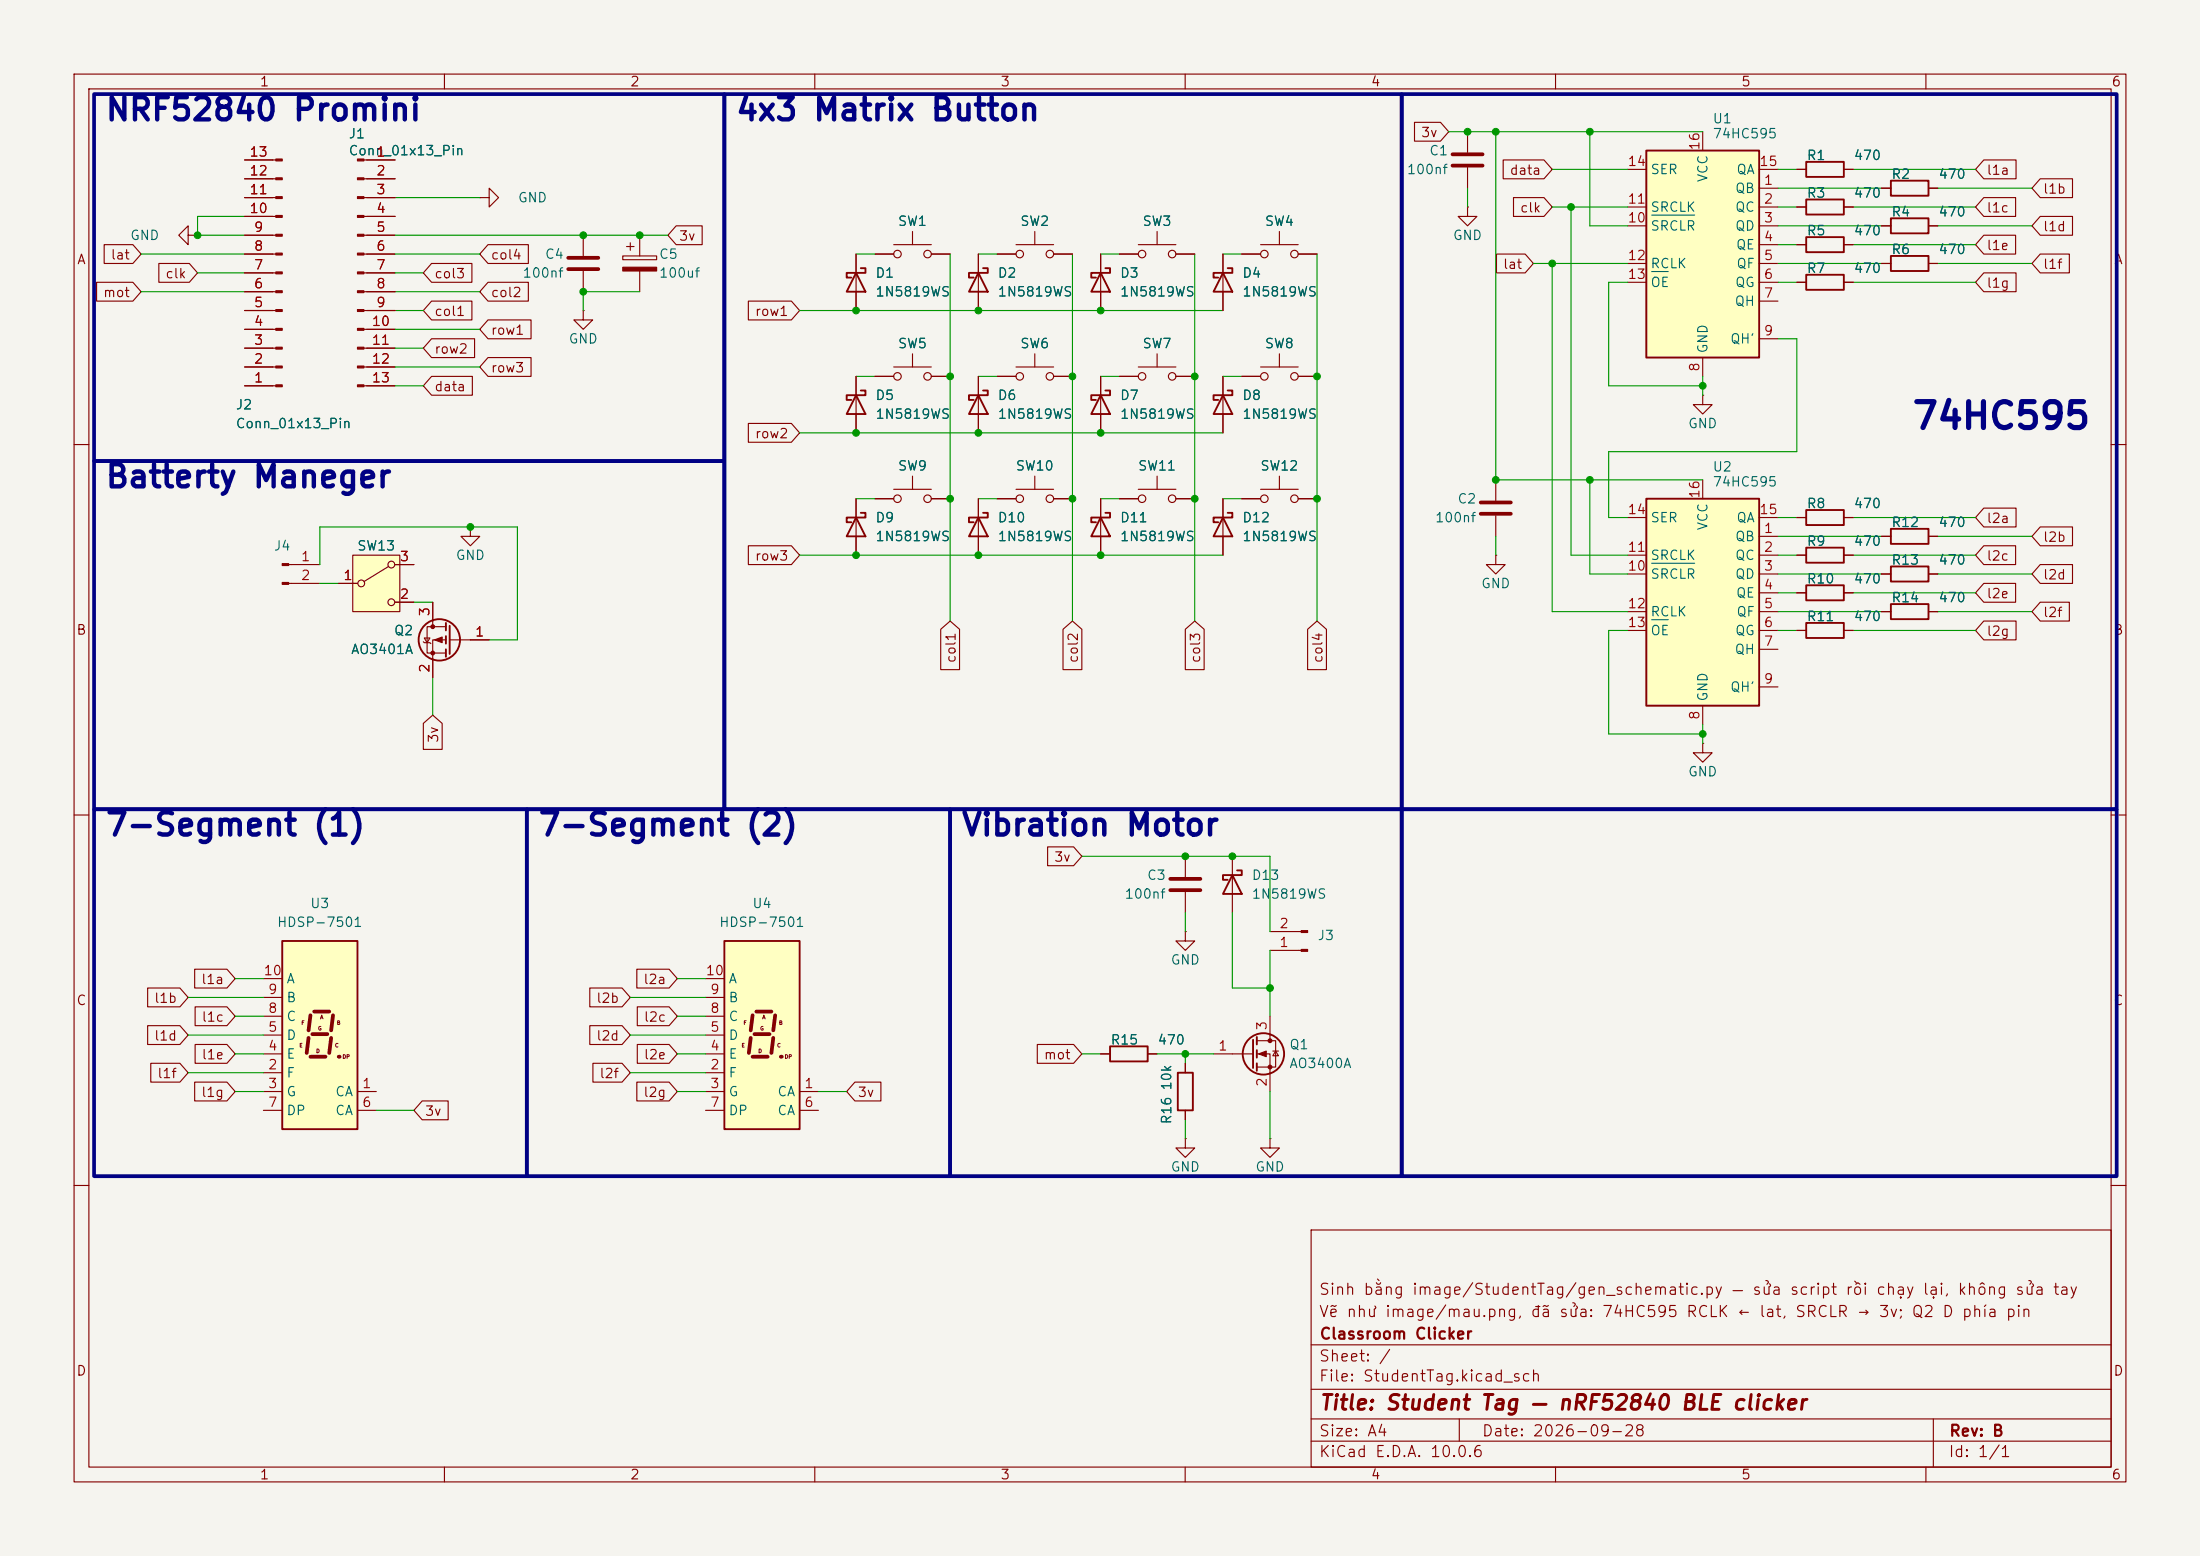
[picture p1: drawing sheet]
<svg xmlns="http://www.w3.org/2000/svg" width="297mm" height="210mm" viewBox="0 0 297 210" stroke-linecap="round" stroke-linejoin="round" font-family="sans-serif">
<path d="M0 0h297v210h-297z" fill="#f5f4ef" stroke="#f5f4ef" stroke-width=".14"/>
<g fill="none" stroke="#840000" stroke-width=".15">
<path d="M10 10h277v190h-277zM12 12h273v186h-273zM60 10v2M110 10v2M160 10v2M198.1 17.8v2.8M210 10v2M260 10v2M198.1 22.6v2.8M242.6 38.1h1.2M242.6 22.9h1.2M248.9 38.1h1.3"/>
<path d="M248.9 22.9h1.3M10 60h2M201.9 74.9v1.3h1.3l-1.3 1.3-1.2-1.3h1.2M201.9 74.9h.1M285 60h2M242.6 80h1.2M248.9 80h1.3M10 110h2M285 110h2M10 160h2M177 166h108v32h-108zM285 160h2"/>
<path d="M60 198v2M110 198v2M160 198v2M177 194.5h108M177 191.5h108M177 187.5h108M177 181.5h108M197 191.5v3M210 198v2M260 198v2M261 191.5v6.5"/>
</g>
<path d="M243.8 37.1h5.1v2h-5.1zM243.8 21.8h5.1v2.1h-5.1zM243.8 79h5.1v2h-5.1z" fill="none" stroke="#840000" stroke-width=".25"/>
<path d="M196.1 20.8h4.1M196.1 22.4h4.1" fill="none" stroke="#840000" stroke-width=".51"/>
<path d="M222.2 20.3h15.3v28h-15.3z" fill="#ffffc2"/>
<path d="M132.1 36.8l1.2 2.6h-2.5zM132.7 36.2h.6v.6h-2.5v.7h.6M222.2 20.3h15.3v28h-15.3zM243.8 73.9h5.1v2h-5.1z" fill="none" stroke="#840000" stroke-width=".25"/>
<g fill="none" stroke="#840000" stroke-width=".15">
<path d="M229.9 17.8v2.5M132.1 34.3v7.6M134.6 34.3h2.6M137.2 33h5M139.7 31.2v1.8M142.2 34.3h2.6M219.7 27.9h2.5M219.7 30.5h2.5M219.7 35.6h2.5M219.7 38.1h2.5M219.7 22.9h2.5M237.5 25.4h2.5"/>
<path d="M237.5 27.9h2.5M237.5 30.5h2.5M237.5 33h2.5M237.5 35.6h2.5M237.5 38.1h2.5M237.5 22.9h2.5M134.6 50.8h2.6M137.2 49.5h5M139.7 47.8v1.7M142.2 50.8h2.6M229.9 48.3v2.5M237.5 40.6h2.5"/>
<path d="M237.5 45.7h2.5M63.5 71.1v1.3h1.3l-1.3 1.3-1.3-1.3h1.3M63.5 71.1h.1M242.6 74.9h1.2M248.9 74.9h1.3"/>
<circle cx="137.7" cy="34.3" r=".51"/>
<circle cx="141.7" cy="34.3" r=".51"/>
<circle cx="137.7" cy="50.8" r=".51"/>
<circle cx="141.7" cy="50.8" r=".51"/>
</g>
<path d="M223 29h5.8M223 36.7h2.2" fill="none" stroke="#006464" stroke-width=".15"/>
<path d="M38.1 127h10.2v25.4h-10.2z" fill="#ffffc2"/>
<path d="M38.1 127h10.2v25.4h-10.2z" fill="none" stroke="#840000" stroke-width=".25"/>
<path d="M41.9 137l-.2 2.1M42.2 139.6h2M42.4 136.5h2M45 137l-.3 2.1M41.7 140.1l-.3 2M41.9 142.6h2M44.7 140.1l-.3 2" fill="none" stroke="#840000" stroke-width=".51"/>
<circle cx="45.7" cy="142.6" r=".25" fill="#840000"/>
<g fill="none" stroke="#840000" stroke-width=".15">
<path d="M148.6 34.3v7.6M165.1 34.3v7.6M198.1 27.9v1.3h1.3l-1.3 1.3-1.3-1.3h1.3M198.1 27.9h.1M242.6 27.9h1.2M248.9 27.9h1.3M115.6 50.8v7.6M118.1 50.8h2.5M120.6 49.5h5.1M123.2 47.8v1.7M125.7 50.8h2.6M148.6 50.8v7.6"/>
<path d="M151.1 50.8h2.6M153.7 49.5h5M156.2 47.8v1.7M158.7 50.8h2.6M167.6 50.8h2.6M170.2 49.5h5.1M172.7 47.8v1.7M175.3 50.8h2.5M39 76.2h4.2M39 78.7h4.2M115.6 67.3v7.6M148.6 67.3v7.6"/>
<path d="M151.1 67.3h2.6M153.7 66h5M156.2 64.3v1.7M158.7 67.3h2.6M201.9 64.8v2.8M201.9 69.6v2.8M254 77.5h1.3M260.3 77.5h1.3M57.1 86.6l.2 .1h.7l.2 .2M57.3 86.1h.7l-.3 .6zM58.4 81.3v3.3M60.2 84.6h-2.5v3.5h2.5"/>
<path d="M60.2 86.4h-1.8v5M60.7 86.4h5.3M242.6 85.1h1.2M248.9 85.1h1.3M254 82.6h1.3M260.3 82.6h1.3M35.6 139.7h2.5M35.6 137.2h2.5M35.6 134.6h2.5M35.6 132.1h2.5M35.6 147.3h2.5M35.6 144.8h2.5"/>
<path d="M35.6 142.2h2.5M35.6 149.9h2.5M48.3 147.3h2.5M48.3 149.9h2.5"/>
<circle cx="121.2" cy="50.8" r=".51"/>
<circle cx="125.2" cy="50.8" r=".51"/>
<circle cx="154.2" cy="50.8" r=".51"/>
<circle cx="158.2" cy="50.8" r=".51"/>
<circle cx="170.7" cy="50.8" r=".51"/>
<circle cx="174.8" cy="50.8" r=".51"/>
<circle cx="154.2" cy="67.3" r=".51"/>
<circle cx="158.2" cy="67.3" r=".51"/>
</g>
<g fill="none" stroke="#840000" stroke-width=".25">
<path d="M148.6 36.8l1.3 2.6h-2.6zM149.2 36.2h.7v.6h-2.6v.7h.7M165.1 36.8l1.3 2.6h-2.6zM165.7 36.2h.7v.6h-2.6v.7h.7M243.8 26.9h5.1v2.1h-5.1zM115.6 53.3l1.2 2.6h-2.5zM116.2 52.7h.6v.6h-2.5v.7h.6M148.6 53.3l1.3 2.6h-2.6zM149.2 52.7h.7v.6h-2.6v.7h.7M115.6 69.9l1.2 2.5h-2.5zM116.2 69.2h.6v.7h-2.5v.6h.6M148.6 69.9l1.3 2.5h-2.6z"/>
<path d="M149.2 69.2h.7v.7h-2.6v.6h.7M255.3 76.5h5v2h-5zM60.2 84.1v1M60.2 85.9v1M60.2 87.6v1M60.7 84.5v3.8M243.8 84.1h5.1v2h-5.1zM255.3 81.5h5v2.1h-5z"/>
<circle cx="59.3" cy="86.4" r="2.79"/>
</g>
<g fill="#840000" stroke="#840000" stroke-width=".15">
<path d="M38.1 76.1h.9v.2h-.9z"/>
<path d="M38.1 78.6h.9v.3h-.9z"/>
<path d="M58.7 86.4l1-.4v.7z"/>
<circle cx="58.4" cy="84.6" r=".25"/>
<circle cx="58.4" cy="88.1" r=".25"/>
</g>
<path d="M199.9 67.8h4.1M199.9 69.3h4.1" fill="none" stroke="#840000" stroke-width=".51"/>
<path d="M97.8 127h10.1v25.4h-10.1z" fill="#ffffc2"/>
<path d="M97.8 127h10.1v25.4h-10.1z" fill="none" stroke="#840000" stroke-width=".25"/>
<path d="M101.6 137l-.3 2.1M101.9 139.6h2M102.1 136.5h2M104.6 137l-.2 2.1M101.3 140.1l-.2 2M101.6 142.6h2M104.4 140.1l-.3 2" fill="none" stroke="#840000" stroke-width=".51"/>
<circle cx="105.4" cy="142.6" r=".25" fill="#840000"/>
<g fill="none" stroke="#840000" stroke-width=".15">
<path d="M167.6 34.3h2.6M170.2 33h5.1M172.7 31.2v1.8M175.3 34.3h2.5M95.2 139.7h2.6M95.2 137.2h2.6M95.2 134.6h2.6M95.2 132.1h2.6M95.2 147.3h2.6M95.2 144.8h2.6M95.2 142.2h2.6M95.2 149.9h2.6"/>
<path d="M107.9 147.3h2.6M107.9 149.9h2.6"/>
<circle cx="170.7" cy="34.3" r=".51"/>
<circle cx="174.8" cy="34.3" r=".51"/>
</g>
<path d="M47.6 74.9h6.4v7.7h-6.4z" fill="#ffffc2"/>
<g fill="none" stroke="#840000" stroke-width=".15">
<path d="M151.1 34.3h2.6M153.7 33h5M156.2 31.2v1.8M158.7 34.3h2.6M165.1 50.8v7.6M45.7 78.7h2.6M47.6 74.9h6.4v7.7h-6.4zM52.5 76.5l-3.4 2M53.3 76.2h2.6M165.1 67.3v7.6M167.6 67.3h2.6M170.2 66h5.1"/>
<path d="M172.7 64.3v1.7M175.3 67.3h2.5M242.6 69.9h1.2M248.9 69.9h1.3M254 72.4h1.3M260.3 72.4h1.3M53.3 81.3h2.6"/>
<circle cx="154.2" cy="34.3" r=".51"/>
<circle cx="158.2" cy="34.3" r=".51"/>
<circle cx="48.8" cy="78.7" r=".46"/>
<circle cx="52.8" cy="76.2" r=".46"/>
<circle cx="170.7" cy="67.3" r=".51"/>
<circle cx="174.8" cy="67.3" r=".51"/>
<circle cx="52.8" cy="81.3" r=".46"/>
</g>
<path d="M165.1 53.3l1.3 2.6h-2.6zM165.7 52.7h.7v.6h-2.6v.7h.7M165.1 69.9l1.3 2.5h-2.6zM165.7 69.2h.7v.7h-2.6v.6h.7M243.8 68.8h5.1v2.1h-5.1zM255.3 71.4h5v2h-5z" fill="none" stroke="#840000" stroke-width=".25"/>
<path d="M222.2 67.3h15.3v28h-15.3z" fill="#ffffc2"/>
<g fill="none" stroke="#840000" stroke-width=".25">
<path d="M115.6 36.8l1.2 2.6h-2.5zM116.2 36.2h.6v.6h-2.5v.7h.6M243.8 32h5.1v2h-5.1zM255.3 29.5h5v2h-5zM255.3 34.5h5v2.1h-5zM255.3 24.4h5v2h-5zM132.1 53.3l1.2 2.6h-2.5zM132.7 52.7h.6v.6h-2.5v.7h.6M132.1 69.9l1.2 2.5h-2.5zM132.7 69.2h.6v.7h-2.5v.6h.6M222.2 67.3h15.3v28h-15.3zM166.4 118.1l1.2 2.6h-2.5z"/>
<path d="M167 117.5h.6v.6h-2.5v.6h.6M169.7 140v1M149.9 141.2h5v2.1h-5zM159 144.8h2v5.1h-2zM169.2 140.3v3.8M169.7 141.7v1M169.7 143.5v1"/>
<circle cx="170.6" cy="142.2" r="2.79"/>
</g>
<g fill="none" stroke="#840000" stroke-width=".15">
<path d="M191 16.5h3.5l1.1 1.3-1.1 1.3h-3.5zM13 38.1h4.9l1.1 1.3-1.1 1.2h-4.9zM14.1 33h3.8l1.1 1.3-1.1 1.3h-3.8zM21.4 35.6h4.2l1.1 1.2-1.1 1.3h-4.2zM25.4 31.8v-1.3l-1.3 1.3 1.3 1.2v-1.2h1.3M26.7 31.8h.1M33 34.3h4.2M33 39.4h4.2M33 36.8h4.2M33 31.8h4.2M33 29.2h4.2M33 26.7h4.2"/>
<path d="M33 24.1h4.2M33 21.6h4.2M49.1 34.3h4.2M49.1 39.4h4.2M49.1 36.8h4.2M49.1 31.8h4.2M49.1 29.2h4.2M49.1 26.7h4.2M49.1 24.1h4.2M49.1 21.6h4.2M58.3 35.6h5.4v2.5h-5.4l-1.2-1.3zM64.8 26.7h1.2v-1.3l1.3 1.3-1.3 1.2v-1.2"/>
<path d="M64.8 26.7h.1M65.9 38.1h5.4v2.5h-5.4l-1.1-1.2zM65.9 33h5.4v2.6h-5.4l-1.1-1.3zM78.7 31.8v2.7M78.7 36.6v2.8M84.1 34.5h4.5v.6h-4.5zM84.6 33.3h1M85.1 32.8v1M86.4 31.8v2.7M86.4 36.6v2.8M91.3 30.5h3.5v2.5h-3.5l-1.1-1.2zM115.6 34.3v7.6"/>
<path d="M118.1 34.3h2.5M120.6 33h5.1M123.2 31.2v1.8M125.7 34.3h2.6M132.1 34.3v2.5M132.1 39.4v2.5M134.6 34.3h2.6M142.2 34.3h2.6M148.6 34.3v2.5M148.6 39.4v2.5M151.1 34.3h2.6M158.7 34.3h2.6"/>
<path d="M165.1 34.3v2.5M165.1 39.4v2.5M167.6 34.3h2.6M175.3 34.3h2.5M202 34.3h3.9l1.1 1.3-1.1 1.2h-3.9zM202.9 21.6h5.5l1.1 1.3-1.1 1.2h-5.5zM204.3 26.7h4.1l1.1 1.2-1.1 1.3h-4.1zM242.6 33h1.2M242.6 27.9h1.2M242.6 38.1h1.2M242.6 22.9h1.2M248.9 33h1.3"/>
<path d="M248.9 27.9h1.3M248.9 38.1h1.3M248.9 22.9h1.3M254 30.5h1.3M254 35.6h1.3M254 25.4h1.3M260.3 30.5h1.3M260.3 35.6h1.3M260.3 25.4h1.3M267.8 31.7h4.3v2.6h-4.3l-1.1-1.3zM267.8 36.8h4.4v2.6h-4.4l-1.1-1.3zM267.8 21.6h4.4v2.5h-4.4l-1.1-1.2z"/>
<path d="M267.8 26.7h4.3v2.5h-4.3l-1.1-1.3zM275.4 29.2h4.4v2.6h-4.4l-1.1-1.3zM275.4 34.3h4v2.5h-4l-1.1-1.2zM275.4 24.1h4.4v2.6h-4.4l-1.1-1.3zM33 52.1h4.2M33 49.5h4.2M33 47h4.2M33 44.5h4.2M33 41.9h4.2M49.1 52.1h4.2M49.1 49.5h4.2M49.1 47h4.2"/>
<path d="M49.1 44.5h4.2M49.1 41.9h4.2M58.3 45.7h5.8v2.6h-5.8l-1.2-1.3zM58.3 50.8h5.5v2.5h-5.5l-1.2-1.2zM58.3 40.6h5.4v2.6h-5.4l-1.2-1.3zM65.9 48.3h5.8v2.5h-5.8l-1.1-1.3zM65.9 43.2h5.8v2.5h-5.8l-1.1-1.2zM78.7 41.9v1.3h1.3l-1.3 1.3-1.2-1.3h1.2M78.7 41.9h.1M101 40.6h5.8l1.1 1.3-1.1 1.3h-5.8zM101 57.1h5.8l1.1 1.3-1.1 1.3h-5.8zM115.6 50.8v2.5"/>
<path d="M115.6 55.9v2.5M118.1 50.8h2.5M125.7 50.8h2.6M132.1 50.8v7.6M134.6 50.8h2.6M142.2 50.8h2.6M148.6 50.8v2.5M148.6 55.9v2.5M151.1 50.8h2.6M158.7 50.8h2.6M165.1 50.8v2.5M165.1 55.9v2.5"/>
<path d="M167.6 50.8h2.6M175.3 50.8h2.5M229.9 53.3v1.3h1.2l-1.2 1.3-1.3-1.3h1.3M229.9 53.3h.1M45.7 78.7h2.6M53.3 76.2h2.6M101 73.7h5.8l1.1 1.2-1.1 1.3h-5.8zM115.6 67.3v2.6M115.6 72.4v2.5M118.1 67.3h2.5M120.6 66h5.1M123.2 64.3v1.7"/>
<path d="M125.7 67.3h2.6M132.1 67.3v7.6M134.6 67.3h2.6M137.2 66h5M139.7 64.3v1.7M142.2 67.3h2.6M148.6 67.3v2.6M148.6 72.4v2.5M151.1 67.3h2.6M158.7 67.3h2.6M165.1 67.3v2.6M165.1 72.4v2.5"/>
<path d="M167.6 67.3h2.6M175.3 67.3h2.5M219.7 74.9h2.5M219.7 77.5h2.5M219.7 69.9h2.5M229.9 64.8v2.5M237.5 72.4h2.5M237.5 74.9h2.5M237.5 77.5h2.5M237.5 69.9h2.5M242.6 74.9h1.2M242.6 69.9h1.2"/>
<path d="M248.9 74.9h1.3M248.9 69.9h1.3M254 72.4h1.3M254 77.5h1.3M260.3 72.4h1.3M260.3 77.5h1.3M267.8 73.7h4.3v2.5h-4.3l-1.1-1.3zM267.8 78.7h4.3v2.6h-4.3l-1.1-1.3zM267.8 68.6h4.4v2.5h-4.4l-1.1-1.2zM275.4 76.2h4.4v2.5h-4.4l-1.1-1.2zM275.4 71.1h4.4v2.6h-4.4l-1.1-1.3zM53.3 81.3h2.6"/>
<path d="M57.1 97.6l1.3-1.1 1.3 1.1v3.5h-2.6zM58.4 81.3v2.5M58.4 88.9v2.5M63.5 86.4h2.5M127 84.9l1.3-1.1 1.2 1.1v5.5h-2.5zM143.5 84.9l1.3-1.1 1.3 1.1v5.5h-2.6zM160 84.9l1.3-1.1 1.3 1.1v5.5h-2.6zM176.5 84.9l1.3-1.1 1.3 1.1v5.5h-2.6zM219.7 82.6h2.5M219.7 85.1h2.5M229.9 95.3v2.5M237.5 80h2.5"/>
<path d="M237.5 82.6h2.5M237.5 85.1h2.5M237.5 87.6h2.5M237.5 92.7h2.5M242.6 80h1.2M242.6 85.1h1.2M248.9 80h1.3M248.9 85.1h1.3M254 82.6h1.3M260.3 82.6h1.3M267.8 83.8h4.4v2.6h-4.4l-1.1-1.3zM275.4 81.3h4v2.5h-4l-1.1-1.2z"/>
<path d="M141.4 114.3h3.5l1.1 1.3-1.1 1.2h-3.5zM160 115.6v2.8M166.4 115.6v7.6M229.9 100.3v1.3h1.2l-1.2 1.3-1.3-1.3h1.3M229.9 100.3h.1M19.9 138.4h4.4l1.1 1.3-1.1 1.3h-4.4zM19.9 133.3h4.4l1.1 1.3-1.1 1.3h-4.4zM26.3 130.8h4.3l1.1 1.3-1.1 1.3h-4.3zM26.3 135.9h4.3l1.1 1.3-1.1 1.2h-4.3zM79.6 133.3h4.4l1.1 1.3-1.1 1.3h-4.4zM79.6 138.4h4.4l1.1 1.3-1.1 1.3h-4.4zM86 130.8h4.3l1.1 1.3-1.1 1.3h-4.3z"/>
<path d="M86 135.9h4.3l1.1 1.3-1.1 1.2h-4.3zM160 125.7v1.3h1.3l-1.3 1.3-1.3-1.3h1.3M160 125.7h.1M160 120.4v2.8M171.4 128.3h4.3M171.4 125.7h4.3M171.4 137.2v3.3M20.4 143.5h3.9l1.1 1.3-1.1 1.3h-3.9zM26.3 146h4.3l1.1 1.3-1.1 1.3h-4.3zM26.3 141h4.3l1.1 1.2-1.1 1.3h-4.3zM57 148.6h3.5v2.5h-3.5l-1.1-1.2zM80 143.5h4l1.1 1.3-1.1 1.3h-4z"/>
<path d="M86 146h4.3l1.1 1.3-1.1 1.3h-4.3zM86 141h4.3l1.1 1.2-1.1 1.3h-4.3zM115.4 146h3.5v2.6h-3.5l-1.1-1.3zM140 141h4.9l1.1 1.2-1.1 1.3h-4.9zM148.6 142.2h1.3M154.9 142.2h1.3M160 153.7v1.2h1.3l-1.3 1.3-1.3-1.3h1.3M160 153.7h.1M160 143.5v1.3M160 149.9v1.2M163.8 142.2h5.4M169.7 140.5h2.5v3.5h-2.5"/>
<path d="M169.7 142.2h1.7v5.1M171.4 153.7v1.2h1.3l-1.3 1.3-1.2-1.3h1.2M171.4 153.7h.1M171.8 141.9h.8M172.2 141.9l.4 .6h-.8z"/>
<circle cx="121.2" cy="34.3" r=".51"/>
<circle cx="125.2" cy="34.3" r=".51"/>
<circle cx="121.2" cy="67.3" r=".51"/>
<circle cx="125.2" cy="67.3" r=".51"/>
<circle cx="137.7" cy="67.3" r=".51"/>
<circle cx="141.7" cy="67.3" r=".51"/>
</g>
<path d="M223 76h5.8M223 83.6h2.2" fill="none" stroke="#006464" stroke-width=".15"/>
<g fill="#840000" stroke="#840000" stroke-width=".15">
<path d="M175.7 128.1h.8v.3h-.8z"/>
<path d="M175.7 125.6h.8v.3h-.8z"/>
<path d="M37.2 51.9h.9v.3h-.9z"/>
<path d="M37.2 49.4h.9v.3h-.9z"/>
<path d="M37.2 46.9h.9v.2h-.9z"/>
<path d="M37.2 44.3h.9v.3h-.9z"/>
<path d="M37.2 41.8h.9v.2h-.9z"/>
<path d="M37.2 39.2h.9v.3h-.9z"/>
<path d="M37.2 36.7h.9v.3h-.9z"/>
<path d="M37.2 34.2h.9v.2h-.9z"/>
<path d="M37.2 31.6h.9v.3h-.9z"/>
<path d="M37.2 29.1h.9v.2h-.9z"/>
<path d="M37.2 26.5h.9v.3h-.9z"/>
<path d="M37.2 24h.9v.3h-.9z"/>
<path d="M37.2 21.5h.9v.2h-.9z"/>
<path d="M169.9 142.2l1-.3v.7z"/>
<path d="M84.1 36.1h4.5v.5h-4.5z"/>
<path d="M48.3 21.5h.8v.2h-.8z"/>
<path d="M48.3 24h.8v.3h-.8z"/>
<path d="M48.3 26.5h.8v.3h-.8z"/>
<path d="M48.3 29.1h.8v.2h-.8z"/>
<path d="M48.3 31.6h.8v.3h-.8z"/>
<path d="M48.3 34.2h.8v.2h-.8z"/>
<path d="M48.3 36.7h.8v.3h-.8z"/>
<path d="M48.3 39.2h.8v.3h-.8z"/>
<path d="M48.3 41.8h.8v.2h-.8z"/>
<path d="M48.3 44.3h.8v.3h-.8z"/>
<path d="M48.3 46.9h.8v.2h-.8z"/>
<path d="M48.3 49.4h.8v.3h-.8z"/>
<path d="M48.3 51.9h.8v.3h-.8z"/>
<circle cx="171.4" cy="140.5" r=".25"/>
<circle cx="171.4" cy="144" r=".25"/>
</g>
<path d="M76.7 34.8h4.1M76.7 36.3h4.1M158 118.6h4.1M158 120.1h4.1" fill="none" stroke="#840000" stroke-width=".51"/>
<g fill="none" stroke="#009600" stroke-width=".15">
<path d="M195.6 17.8h34.3M201.9 17.8v47h28M214.6 17.8v12.7h5.1M19 34.3h14M19 39.4h14M26.7 36.8h6.3M33 29.2h-6.3v2.6h6.3M53.3 34.3h11.5M53.3 36.8h3.8M53.3 31.8h36.9M53.3 39.4h11.5M53.3 26.7h11.5"/>
<path d="M86.4 39.4h-7.7v2.5M115.6 34.3h2.5M128.3 34.3v49.5M132.1 34.3h2.5M144.8 34.3v49.5M148.6 34.3h2.5M161.3 34.3v49.5M165.1 34.3h2.5M177.8 34.3v49.5M198.1 25.4v2.5M207 35.6h12.7M209.5 35.6v47h10.2"/>
<path d="M209.5 27.9h10.2M209.5 22.9h10.2M212.1 27.9v47h7.6M219.7 38.1h-2.5v14h12.7M240 35.6h14M240 38.1h2.6M240 33h2.6M240 27.9h2.6M240 22.9h2.6M240 30.5h14M240 25.4h14M250.2 38.1h16.5"/>
<path d="M250.2 33h16.5M250.2 27.9h16.5M250.2 22.9h16.5M261.6 35.6h12.7M261.6 30.5h12.7M261.6 25.4h12.7M53.3 41.9h3.8M53.3 52.1h3.8M53.3 49.5h11.5M53.3 47h3.8M53.3 44.5h11.5M107.9 41.9h57.2"/>
<path d="M107.9 58.4h57.2M115.6 50.8h2.5M132.1 50.8h2.5M148.6 50.8h2.5M165.1 50.8h2.5M229.9 50.8v2.5M240 45.7h2.6v15.3h-25.4v8.9h2.5M43.2 78.7h2.5M43.2 76.2v-5.1h26.6v15.3h-3.8M107.9 74.9h57.2M115.6 67.3h2.5M132.1 67.3h2.5"/>
<path d="M148.6 67.3h2.5M165.1 67.3h2.5M201.9 72.4v2.5M214.6 64.8v12.7h5.1M240 74.9h2.6M240 77.5h14M240 69.9h2.6M240 72.4h14M250.2 74.9h16.5M250.2 69.9h16.5M261.6 77.5h12.7M261.6 72.4h12.7"/>
<path d="M55.9 81.3h2.5M58.4 91.4v5.1M219.7 85.1h-2.5v14h12.7M229.9 97.8v2.5M240 82.6h14M240 85.1h2.6M240 80h2.6M250.2 85.1h16.5M250.2 80h16.5M261.6 82.6h12.7M146 115.6h25.4v10.1M25.4 139.7h10.2"/>
<path d="M25.4 134.6h10.2M31.7 137.2h3.9M31.7 132.1h3.9M85.1 139.7h10.1M85.1 134.6h10.1M91.4 137.2h3.8M91.4 132.1h3.8M160 123.2v2.5M166.4 123.2v10.2h5M171.4 128.3v8.9M25.4 144.8h10.2M31.7 142.2h3.9"/>
<path d="M31.7 147.3h3.9M50.8 149.9h5.1M85.1 144.8h10.1M91.4 142.2h3.8M91.4 147.3h3.8M110.5 147.3h3.8M146 142.2h2.6M156.2 142.2h7.6M160 142.2v1.3M160 151.1v2.6M171.4 147.3v6.4"/>
</g>
<path d="M12.7 12.7h85.1v49.5h-85.1zM97.8 12.7h91.4v96.5h-91.4zM189.2 12.7h96.5v96.5h-96.5zM12.7 62.2h85.1v47h-85.1zM12.7 109.2h58.4v49.6h-58.4zM71.1 109.2h57.2v49.6h-57.2zM128.3 109.2h60.9v49.6h-60.9zM189.2 109.2h96.5v49.6h-96.5z" fill="none" stroke="#000084" stroke-width=".5"/>
<g fill="#009600" stroke="#009600" stroke-width=".14">
<circle cx="160" cy="115.6" r=".46"/>
<circle cx="166.4" cy="115.6" r=".46"/>
<circle cx="171.4" cy="133.4" r=".46"/>
<circle cx="160" cy="142.2" r=".46"/>
<circle cx="209.5" cy="35.6" r=".46"/>
<circle cx="212.1" cy="27.9" r=".46"/>
<circle cx="214.6" cy="17.8" r=".46"/>
<circle cx="229.9" cy="52.1" r=".46"/>
<circle cx="201.9" cy="17.8" r=".46"/>
<circle cx="198.1" cy="17.8" r=".46"/>
<circle cx="214.6" cy="64.8" r=".46"/>
<circle cx="201.9" cy="64.8" r=".46"/>
<circle cx="148.6" cy="58.4" r=".46"/>
<circle cx="148.6" cy="74.9" r=".46"/>
<circle cx="161.3" cy="67.3" r=".46"/>
<circle cx="161.3" cy="50.8" r=".46"/>
<circle cx="148.6" cy="41.9" r=".46"/>
<circle cx="177.8" cy="67.3" r=".46"/>
<circle cx="177.8" cy="50.8" r=".46"/>
<circle cx="229.9" cy="99.1" r=".46"/>
<circle cx="26.7" cy="31.8" r=".46"/>
<circle cx="78.7" cy="39.4" r=".46"/>
<circle cx="78.7" cy="31.8" r=".46"/>
<circle cx="86.4" cy="31.8" r=".46"/>
<circle cx="132.1" cy="58.4" r=".46"/>
<circle cx="144.8" cy="67.3" r=".46"/>
<circle cx="144.8" cy="50.8" r=".46"/>
<circle cx="115.6" cy="41.9" r=".46"/>
<circle cx="132.1" cy="74.9" r=".46"/>
<circle cx="128.3" cy="67.3" r=".46"/>
<circle cx="115.6" cy="58.4" r=".46"/>
<circle cx="128.3" cy="50.8" r=".46"/>
<circle cx="132.1" cy="41.9" r=".46"/>
<circle cx="115.6" cy="74.9" r=".46"/>
<circle cx="63.5" cy="71.1" r=".46"/>
</g>
<text font-size="3.5" fill="#000084" x="257.9" y="58.8">74HC595</text>
<g font-size="3" fill="#000084">
<text x="14.1" y="17">NRF52840 Promini</text>
<text x="99.2" y="17">4x3 Matrix Button</text>
<text x="14.1" y="66.6">Batterty Maneger</text>
<text x="14.1" y="113.5">7-Segment (1)</text>
<text x="72.5" y="113.5">7-Segment (2)</text>
<text x="129.6" y="113.5">Vibration Motor</text>
</g>
<text font-size="2" fill="#840000" x="178" y="190.8">Title: Student Tag — nRF52840 BLE clicker</text>
<g font-size="1.5" fill="#840000">
<text x="178" y="178.1">Vẽ như image/mau.png, đã sửa: 74HC595 RCLK ← lat, SRCLR → 3v; Q2 D phía pin</text>
<text x="178" y="175.1">Sinh bằng image/StudentTag/gen_schematic.py — sửa script rồi chạy lại, không sửa tay</text>
<text x="178" y="184.1">Sheet: /</text>
<text x="178" y="181.1">Classroom Clicker</text>
<text x="178" y="186.8">File: StudentTag.kicad_sch</text>
<text x="178" y="197">KiCad E.D.A. 10.0.6</text>
<text x="178" y="194.2">Size: A4</text>
<text x="200" y="194.2">Date: 2026-09-28</text>
<text x="263" y="197">Id: 1/1</text>
<text x="263" y="194.2">Rev: B</text>
</g>
<g font-size="1.3" fill="#840000">
<text x="35" y="12">1</text>
<text x="85" y="12">2</text>
<text x="135" y="12">3</text>
<text x="185" y="12">4</text>
<text x="235" y="12">5</text>
<text x="285" y="12">6</text>
<text x="191.7" y="18.8">3v</text>
<text x="203.7" y="23.9">data</text>
<text x="268.1" y="23.9">l1a</text>
<text x="205.1" y="29">clk</text>
<text x="268.1" y="29">l1c</text>
<text x="275.7" y="26.5">l1b</text>
<text x="10.3" y="36">A</text>
<text x="14.9" y="35.3">lat</text>
<text x="66.2" y="35.3">col4</text>
<text x="91.6" y="32.8">3v</text>
<text x="268.1" y="34.1">l1e</text>
<text x="275.7" y="31.5">l1d</text>
<text x="285.3" y="36">A</text>
<text x="13.8" y="40.4">mot</text>
<text x="22.2" y="37.9">clk</text>
<text x="58.6" y="37.9">col3</text>
<text x="66.2" y="40.4">col2</text>
<text x="202.8" y="36.6">lat</text>
<text x="268.1" y="39.2">l1g</text>
<text x="275.7" y="36.6">l1f</text>
<text x="58.6" y="43">col1</text>
<text x="66.2" y="45.5">row1</text>
<text x="101.8" y="43">row1</text>
<text x="58.6" y="48">row2</text>
<text x="58.6" y="53.1">data</text>
<text x="66.2" y="50.6">row3</text>
<text x="101.8" y="59.5">row2</text>
<text x="268.1" y="70.9">l2a</text>
<text x="101.8" y="76">row3</text>
<text x="268.1" y="76">l2c</text>
<text x="275.7" y="73.4">l2b</text>
<text x="268.1" y="81.1">l2e</text>
<text x="275.7" y="83.6">l2f</text>
<text x="275.7" y="78.5">l2d</text>
<text x="10.2" y="86">B</text>
<text x="129.3" y="89.6" transform="rotate(-90 129.3 89.6)">col1</text>
<text x="145.8" y="89.6" transform="rotate(-90 145.8 89.6)">col2</text>
<text x="162.3" y="89.6" transform="rotate(-90 162.3 89.6)">col3</text>
<text x="178.9" y="89.6" transform="rotate(-90 178.9 89.6)">col4</text>
<text x="268.1" y="86.1">l2g</text>
<text x="285.2" y="86">B</text>
<text x="59.5" y="100.4" transform="rotate(-90 59.5 100.4)">3v</text>
<text x="142.2" y="116.6">3v</text>
<text x="10.2" y="136">C</text>
<text x="20.7" y="135.7">l1b</text>
<text x="27.1" y="133.1">l1a</text>
<text x="80.4" y="135.7">l2b</text>
<text x="86.8" y="133.1">l2a</text>
<text x="285.2" y="136">C</text>
<text x="20.7" y="140.8">l1d</text>
<text x="27.1" y="143.3">l1e</text>
<text x="27.1" y="138.2">l1c</text>
<text x="80.4" y="140.8">l2d</text>
<text x="86.8" y="138.2">l2c</text>
<text x="86.8" y="143.3">l2e</text>
<text x="140.8" y="143.3">mot</text>
<text x="21.1" y="145.8">l1f</text>
<text x="27.1" y="148.4">l1g</text>
<text x="80.8" y="145.8">l2f</text>
<text x="86.8" y="148.4">l2g</text>
<text x="115.7" y="148.4">3v</text>
<text x="57.3" y="150.9">3v</text>
<text x="10.2" y="186">D</text>
<text x="285.2" y="186">D</text>
<text x="35" y="200">1</text>
<text x="85" y="200">2</text>
<text x="135" y="200">3</text>
<text x="185" y="200">4</text>
<text x="235" y="200">5</text>
<text x="285" y="200">6</text>
</g>
<g font-size="1.3" fill="#006464">
<text x="231.1" y="17">U1</text>
<text x="47" y="19">J1</text>
<text x="47" y="21.3">Conn_01x13_Pin</text>
<text x="189.8" y="23.8">100nf</text>
<text x="192.9" y="21.3">C1</text>
<text x="222.7" y="23.8">SER</text>
<text x="231.1" y="19">74HC595</text>
<text x="234.3" y="23.8">QA</text>
<text x="243.8" y="21.9">R1</text>
<text x="250.2" y="21.9">470</text>
<text x="69.8" y="27.6">GND</text>
<text x="222.7" y="28.9">SRCLK</text>
<text x="230.8" y="24.7" transform="rotate(-90 230.8 24.7)">VCC</text>
<text x="234.2" y="26.4">QB</text>
<text x="234.2" y="28.9">QC</text>
<text x="243.8" y="27">R3</text>
<text x="250.2" y="27">470</text>
<text x="255.3" y="29.5">R4</text>
<text x="255.3" y="24.5">R2</text>
<text x="261.6" y="29.5">470</text>
<text x="261.6" y="24.5">470</text>
<text x="17.5" y="32.7">GND</text>
<text x="73.5" y="35.3">C4</text>
<text x="88.9" y="35.3">C5</text>
<text x="121.1" y="30.8">SW1</text>
<text x="137.6" y="30.8">SW2</text>
<text x="154.1" y="30.8">SW3</text>
<text x="170.7" y="30.8">SW4</text>
<text x="196.1" y="32.7">GND</text>
<text x="222.7" y="31.4">SRCLR</text>
<text x="234.2" y="31.4">QD</text>
<text x="234.3" y="34">QE</text>
<text x="243.8" y="32.1">R5</text>
<text x="250.2" y="32.1">470</text>
<text x="255.3" y="34.6">R6</text>
<text x="261.6" y="34.6">470</text>
<text x="70.5" y="37.8">100nf</text>
<text x="88.9" y="37.8">100uf</text>
<text x="118.1" y="37.8">D1</text>
<text x="118.1" y="40.3">1N5819WS</text>
<text x="134.6" y="37.8">D2</text>
<text x="134.6" y="40.3">1N5819WS</text>
<text x="151.1" y="37.8">D3</text>
<text x="151.1" y="40.3">1N5819WS</text>
<text x="167.6" y="37.8">D4</text>
<text x="167.6" y="40.3">1N5819WS</text>
<text x="222.7" y="36.5">RCLK</text>
<text x="222.7" y="39.1">OE</text>
<text x="234.1" y="41.6">QH</text>
<text x="234.2" y="39.1">QG</text>
<text x="234.3" y="36.5">QF</text>
<text x="243.8" y="37.2">R7</text>
<text x="250.2" y="37.2">470</text>
<text x="76.7" y="46.7">GND</text>
<text x="121.1" y="47.3">SW5</text>
<text x="137.6" y="47.3">SW6</text>
<text x="154.1" y="47.3">SW7</text>
<text x="170.7" y="47.3">SW8</text>
<text x="230.8" y="47.8" transform="rotate(-90 230.8 47.8)">GND</text>
<text x="233.5" y="46.7">QH'</text>
<text x="31.7" y="55.6">J2</text>
<text x="31.7" y="58.1">Conn_01x13_Pin</text>
<text x="118.1" y="54.3">D5</text>
<text x="118.1" y="56.8">1N5819WS</text>
<text x="134.6" y="54.3">D6</text>
<text x="134.6" y="56.8">1N5819WS</text>
<text x="151.1" y="54.3">D7</text>
<text x="151.1" y="56.8">1N5819WS</text>
<text x="167.6" y="54.3">D8</text>
<text x="167.6" y="56.8">1N5819WS</text>
<text x="227.8" y="58.1">GND</text>
<text x="121.1" y="63.8">SW9</text>
<text x="137" y="63.8">SW10</text>
<text x="153.5" y="63.8">SW11</text>
<text x="170.1" y="63.8">SW12</text>
<text x="231.1" y="64">U2</text>
<text x="231.1" y="66">74HC595</text>
<text x="118.1" y="70.8">D9</text>
<text x="134.6" y="70.8">D10</text>
<text x="151.1" y="70.8">D11</text>
<text x="167.6" y="70.8">D12</text>
<text x="193.6" y="70.8">100nf</text>
<text x="196.7" y="68.3">C2</text>
<text x="222.7" y="70.8">SER</text>
<text x="230.8" y="71.7" transform="rotate(-90 230.8 71.7)">VCC</text>
<text x="234.3" y="70.8">QA</text>
<text x="243.8" y="68.9">R8</text>
<text x="250.2" y="68.9">470</text>
<text x="255.3" y="71.4">R12</text>
<text x="261.6" y="71.4">470</text>
<text x="36.9" y="74.6">J4</text>
<text x="48.1" y="74.6">SW13</text>
<text x="61.4" y="75.9">GND</text>
<text x="118.1" y="73.4">1N5819WS</text>
<text x="134.6" y="73.4">1N5819WS</text>
<text x="151.1" y="73.4">1N5819WS</text>
<text x="167.6" y="73.4">1N5819WS</text>
<text x="222.7" y="75.9">SRCLK</text>
<text x="234.2" y="73.4">QB</text>
<text x="234.2" y="75.9">QC</text>
<text x="243.8" y="74">R9</text>
<text x="250.2" y="74">470</text>
<text x="255.3" y="76.5">R13</text>
<text x="261.6" y="76.5">470</text>
<text x="199.9" y="79.7">GND</text>
<text x="222.7" y="78.4">SRCLR</text>
<text x="222.7" y="83.5">RCLK</text>
<text x="234.2" y="78.4">QD</text>
<text x="234.3" y="81">QE</text>
<text x="234.3" y="83.5">QF</text>
<text x="243.8" y="79.1">R10</text>
<text x="250.2" y="79.1">470</text>
<text x="255.3" y="81.6">R14</text>
<text x="261.6" y="81.6">470</text>
<text x="47.3" y="88.6">AO3401A</text>
<text x="53.1" y="86.1">Q2</text>
<text x="222.7" y="86.1">OE</text>
<text x="234.1" y="88.6">QH</text>
<text x="234.2" y="86.1">QG</text>
<text x="243.8" y="84.1">R11</text>
<text x="250.2" y="84.1">470</text>
<text x="230.8" y="94.8" transform="rotate(-90 230.8 94.8)">GND</text>
<text x="233.5" y="93.7">QH'</text>
<text x="227.8" y="105.1">GND</text>
<text x="154.8" y="119.1">C3</text>
<text x="168.9" y="119.1">D13</text>
<text x="37.3" y="125.4">HDSP-7501</text>
<text x="41.8" y="122.9">U3</text>
<text x="97" y="125.4">HDSP-7501</text>
<text x="101.5" y="122.9">U4</text>
<text x="151.7" y="121.6">100nf</text>
<text x="168.9" y="121.6">1N5819WS</text>
<text x="158" y="130.5">GND</text>
<text x="177.8" y="127.2">J3</text>
<text x="38.6" y="135.6">B</text>
<text x="38.6" y="133">A</text>
<text x="98.3" y="135.6">B</text>
<text x="98.3" y="133">A</text>
<text x="38.6" y="143.2">E</text>
<text x="38.6" y="140.7">D</text>
<text x="38.6" y="138.1">C</text>
<text x="98.3" y="143.2">E</text>
<text x="98.3" y="140.7">D</text>
<text x="98.3" y="138.1">C</text>
<text x="149.8" y="141.3">R15</text>
<text x="156.2" y="141.3">470</text>
<text x="174" y="141.9">Q1</text>
<text x="38.6" y="145.7">F</text>
<text x="38.6" y="148.3">G</text>
<text x="45.2" y="148.3">CA</text>
<text x="98.3" y="145.7">F</text>
<text x="98.3" y="148.3">G</text>
<text x="104.9" y="148.3">CA</text>
<text x="158.4" y="147.3" transform="rotate(-90 158.4 147.3)">10k</text>
<text x="174" y="144.5">AO3400A</text>
<text x="38.6" y="150.8">DP</text>
<text x="45.2" y="150.8">CA</text>
<text x="98.3" y="150.8">DP</text>
<text x="104.9" y="150.8">CA</text>
<text x="158.4" y="151.8" transform="rotate(-90 158.4 151.8)">R16</text>
<text x="158" y="158.4">GND</text>
<text x="169.4" y="158.4">GND</text>
</g>
<g font-size="1.3" fill="#a90000">
<text x="33.6" y="24">12</text>
<text x="33.6" y="21.5">13</text>
<text x="50.7" y="21.5">1</text>
<text x="50.7" y="24">2</text>
<text x="219.6" y="22.7">14</text>
<text x="229.7" y="20.4" transform="rotate(-90 229.7 20.4)">16</text>
<text x="237.4" y="22.7">15</text>
<text x="33.6" y="29.1">10</text>
<text x="33.6" y="26.5">11</text>
<text x="50.7" y="26.5">3</text>
<text x="50.7" y="29.1">4</text>
<text x="219.6" y="27.8">11</text>
<text x="238" y="25.3">1</text>
<text x="238" y="27.8">2</text>
<text x="34.2" y="34.2">8</text>
<text x="34.2" y="31.6">9</text>
<text x="50.7" y="31.6">5</text>
<text x="50.7" y="34.2">6</text>
<text x="219.6" y="30.3">10</text>
<text x="219.6" y="35.4">12</text>
<text x="238" y="30.3">3</text>
<text x="238" y="32.9">4</text>
<text x="238" y="35.4">5</text>
<text x="34.2" y="41.8">5</text>
<text x="34.2" y="39.2">6</text>
<text x="34.2" y="36.7">7</text>
<text x="50.7" y="36.7">7</text>
<text x="50.7" y="39.2">8</text>
<text x="50.7" y="41.8">9</text>
<text x="219.6" y="38">13</text>
<text x="238" y="38">6</text>
<text x="238" y="40.5">7</text>
<text x="34.2" y="46.9">3</text>
<text x="34.2" y="44.3">4</text>
<text x="50.1" y="44.3">10</text>
<text x="50.1" y="46.9">11</text>
<text x="238" y="45.6">9</text>
<text x="34.2" y="51.9">1</text>
<text x="34.2" y="49.4">2</text>
<text x="50.1" y="49.4">12</text>
<text x="50.1" y="51.9">13</text>
<text x="229.7" y="50.3" transform="rotate(-90 229.7 50.3)">8</text>
<text x="219.6" y="69.7">14</text>
<text x="229.7" y="67.4" transform="rotate(-90 229.7 67.4)">16</text>
<text x="237.4" y="69.7">15</text>
<text x="40.5" y="76.1">1</text>
<text x="53.9" y="76.1">3</text>
<text x="219.6" y="77.3">10</text>
<text x="219.6" y="74.8">11</text>
<text x="238" y="72.3">1</text>
<text x="238" y="74.8">2</text>
<text x="238" y="77.3">3</text>
<text x="40.5" y="78.6">2</text>
<text x="46.3" y="78.6">1</text>
<text x="53.9" y="81.1">2</text>
<text x="58.3" y="83.3" transform="rotate(-90 58.3 83.3)">3</text>
<text x="219.6" y="82.4">12</text>
<text x="238" y="79.9">4</text>
<text x="238" y="82.4">5</text>
<text x="64" y="86.2">1</text>
<text x="219.6" y="85">13</text>
<text x="238" y="85">6</text>
<text x="238" y="87.5">7</text>
<text x="58.3" y="90.9" transform="rotate(-90 58.3 90.9)">2</text>
<text x="238" y="92.6">9</text>
<text x="229.7" y="97.3" transform="rotate(-90 229.7 97.3)">8</text>
<text x="172.6" y="125.6">2</text>
<text x="35.5" y="131.9">10</text>
<text x="95.2" y="131.9">10</text>
<text x="172.6" y="128.1">1</text>
<text x="36.1" y="137">8</text>
<text x="36.1" y="134.5">9</text>
<text x="95.8" y="137">8</text>
<text x="95.8" y="134.5">9</text>
<text x="36.1" y="142.1">4</text>
<text x="36.1" y="139.6">5</text>
<text x="95.8" y="142.1">4</text>
<text x="95.8" y="139.6">5</text>
<text x="164.4" y="142.1">1</text>
<text x="171.3" y="139.2" transform="rotate(-90 171.3 139.2)">3</text>
<text x="36.1" y="144.6">2</text>
<text x="36.1" y="147.2">3</text>
<text x="36.1" y="149.7">7</text>
<text x="48.8" y="147.2">1</text>
<text x="48.8" y="149.7">6</text>
<text x="95.8" y="144.6">2</text>
<text x="95.8" y="147.2">3</text>
<text x="95.8" y="149.7">7</text>
<text x="108.5" y="147.2">1</text>
<text x="108.5" y="149.7">6</text>
<text x="171.3" y="146.8" transform="rotate(-90 171.3 146.8)">2</text>
</g>
<g font-size=".5" fill="#840000">
<text x="43.2" y="137.7">A</text>
<text x="102.9" y="137.7">A</text>
<text x="40.4" y="141.5">E</text>
<text x="40.6" y="138.4">F</text>
<text x="42.6" y="142.2">D</text>
<text x="42.9" y="139.2">G</text>
<text x="45.2" y="141.5">C</text>
<text x="45.4" y="138.4">B</text>
<text x="46.2" y="143">DP</text>
<text x="100" y="141.5">E</text>
<text x="100.3" y="138.4">F</text>
<text x="102.3" y="142.2">D</text>
<text x="102.6" y="139.2">G</text>
<text x="104.9" y="141.5">C</text>
<text x="105.1" y="138.4">B</text>
<text x="105.9" y="143">DP</text>
</g>
</svg>
